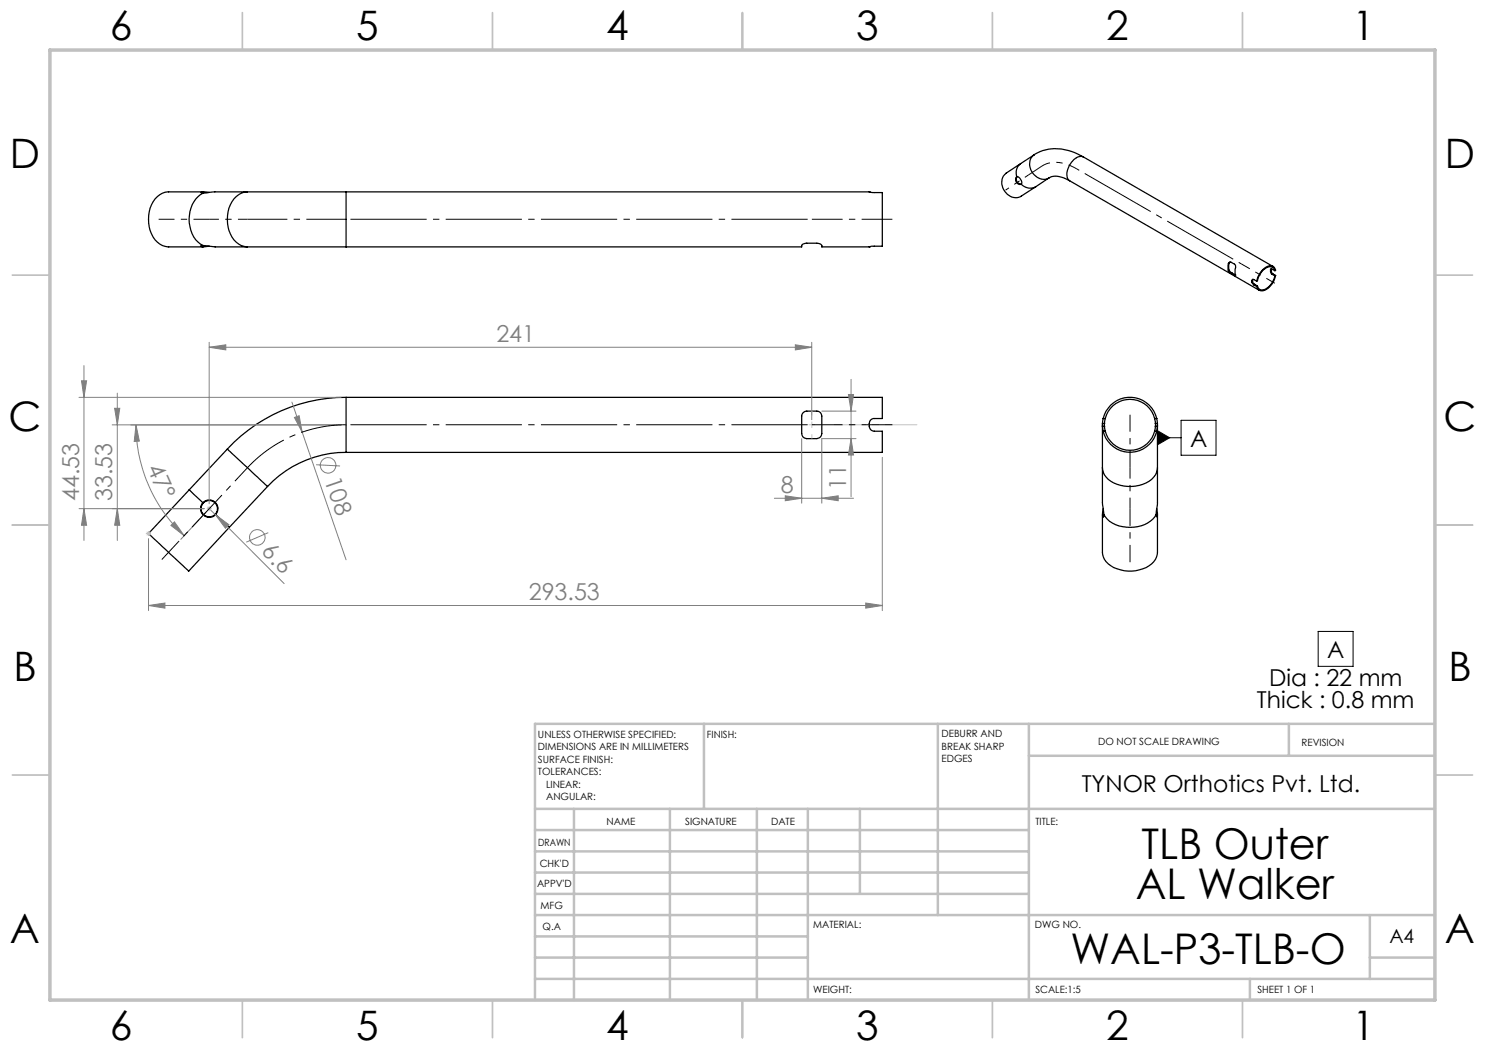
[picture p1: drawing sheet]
<svg xmlns="http://www.w3.org/2000/svg" width="297mm" height="210mm" viewBox="0 0 297 210" stroke-linecap="round" stroke-linejoin="round" font-family="sans-serif">
<g fill="none" stroke="#000" stroke-width=".25">
<path d="M40.6 38.6a5.9 5.9 0 0 0-2.6 6.7 5.1 5.1 0 0 0 2.6 3.8M40.7 38.4h-7a4.4 4.4 0 0 0-3.9 4 6.1 6.1 0 0 0 2.7 6.7l1.1 .3h7.1M41.8 38.5l-.5-.1a1.03 1.03 0 0 0-1.1 .1l.4 .1M49.5 38.4h19.7M49.5 38.4h-6.6l-2.3 .2M49.5 38.4a4.4 4.4 0 0 0-3.9 4 6.1 6.1 0 0 0 2.6 6.7l1.3 .3M69.2 38.4v11M69.2 38.4h104.6M173.8 38.4l.7 .1h2v10.7h-2.2l-.5 .2M173.8 38.4h.1M203.3 35.3a1.21 1.21 0 0 1 1 1.6M203.3 35.3a.94 .94 0 0 0 0 1.1 .94 .94 0 0 0 1 .5"/>
<path d="M203.4 35.3a.94 .94 0 0 0 0 1.1 .94 .94 0 0 0 .9 .4M204.1 32.7l-2.9 1.9a2.87 2.87 0 0 0 1.2 4.8l1 .1 .6-.1 3.2-2M204.1 32.7a2.3 2.3 0 0 0-.8 2.6M204.3 36.9a2.37 2.37 0 0 0 2.9 .5M206.8 31a8.9 8.9 0 0 1 9.5 .2l.4 .2M206.8 31a2.81 2.81 0 0 0 1.2 4.7l1 .2 .8-.3M206.8 31l-2.7 1.7M209.8 35.6a3.7 3.7 0 0 1 3.7 .3l.4 .3M209.8 35.6l-2.6 1.8M213.9 36.2l37.9 21.9M216.7 31.4a2.05 2.05 0 0 0-2.4 1.1 2.94 2.94 0 0 0-.5 3.5l.1 .2M216.7 31.4l37.9 21.9"/>
<path d="M40.6 49.1l2.4 .3h6.5M40.6 49.1l-.5 .1a2.08 2.08 0 0 0 1.7 0M49.5 49.4h19.7M69.2 49.4h91.1l.1-.4 .8-.4 2.5 .1a.58 .58 0 0 1 .7 .7h9.4M173.8 49.4h.1M245.7 52.7l.2-.3h.3l.7 .4a1.36 1.36 0 0 1 .1 1.3l.1 .9M245.7 52.7v1.4M245.7 54.1l.5 .6M245.9 54.1l.5 .5M245.9 52.7l-.2 .3 .2 1.1M245.9 52.7h-.2M245.9 54.1h-.2"/>
<path d="M246 52.4l-.1 .3M246.2 54.7l.7 .4M246.4 54.6l.7 .4M246.4 54.6l-.2 .1M247.1 55l-.2 .1M247.1 55v.2l-.2-.1M250.4 56.2l.1-.3h.2l.6 .3M250.4 56.2v.2M250.4 56.4l.4 .6M250.5 56.3l.4 .6M250.5 56v.3M250.5 56l-.1 .2"/>
<path d="M250.5 56.3l-.1 .1M250.6 55.9l-.1 .1M250.8 57l.5 .3M250.9 56.9l.6 .3M250.9 56.9l-.1 .1M251.5 57.2l-.2 .1M254.1 54l.1-.2 .8 .3M254.1 54v.2M254.1 54.2l.3 .6M254.2 54.1l.4 .7M254.2 53.9v.2M254.2 53.9l-.1 .1"/>
<path d="M254.2 54.1l-.1 .1M254.3 53.8l-.1 .1M254.4 54.8l.6 .4M254.6 54.8l.5 .3M254.6 54.8h-.2M255 54.1l.1-.1a1.19 1.19 0 0 0-2-.5 4.4 4.4 0 0 0-1.8 2.7M255 54.1a1.15 1.15 0 0 0-2-.3 4 4 0 0 0-1.5 2.4h-.2M255 55.2a3.3 3.3 0 0 1-2.8 2.8l-.5-.4-.2-.4M255.1 55.1a3.7 3.7 0 0 1-2.8 3.1l-.6-.3-.4-.6M255.1 55.1l-.1 .1M69.2 79.5a32.3 32.3 0 0 0-23.7 10.3M69.2 79.5h107.3v4.2h-1.6a1.21 1.21 0 0 0-1.1 1.4v.2a1.04 1.04 0 0 0 1.1 .9h1.6v4.3h-107.3"/>
<path d="M69.2 79.5v11M37.8 98l-8.1 8.7 8 7.5 8.2-8.7M37.8 98l2.8 2.5M45.5 89.8l8 7.5M45.5 89.8l-7.7 8.2M53.5 97.3l-7.6 8.2M69.2 90.5a21.6 21.6 0 0 0-15.7 6.8M160.6 82.6l.6-.4h2.2a1.1 1.1 0 0 1 1 1.4v2.7a1.11 1.11 0 0 1-1 1.4h-2a1.11 1.11 0 0 1-1.1-1.4v-3.1zM220.5 85v8.5M220.5 85.3l.1 .9M220.5 84.7v.6M220.5 93.5v7.1l.3 2.3"/>
<path d="M220.5 93.5a4.1 4.1 0 0 0 3.6 3.6 6.9 6.9 0 0 0 6.7-1.7 2.97 2.97 0 0 0 .7-1.9M220.5 84.7h.4M220.5 85.3h.4M220.6 83.7a5.5 5.5 0 0 1 5.4-4.2 5.5 5.5 0 0 1 5.4 4.2M220.6 86.2a5.5 5.5 0 0 0 5.4 4.3 5.5 5.5 0 0 0 5.4-4.3M220.6 83.7l-.1 1M220.6 83.7h.5M220.6 86.2h.5M220.9 85.3l.2 .9M220.9 84.7v.6M221.1 83.7a5.1 5.1 0 0 1 4.9-3.8 5.1 5.1 0 0 1 4.9 3.8M221.1 86.2a5.1 5.1 0 0 0 4.9 3.9 5.1 5.1 0 0 0 4.9-3.9"/>
<path d="M221.1 83.7l-.2 1M230.9 83.7l.2 1M230.9 83.7h.5M230.9 86.2h.5M231.1 85.3l-.2 .9M231.1 84.7v.6M231.1 84.7h.4M231.1 85.3h.4M231.4 83.7l.1 1M231.5 85v8.5M231.5 85.3l-.1 .9M231.5 84.7v.6"/>
<path d="M231.5 93.5v7.3l-.3 2.1M40.6 100.5a1.76 1.76 0 0 0 .1 2.5 1.76 1.76 0 0 0 2.4-.1M40.6 100.5a1.76 1.76 0 0 1 2.4 0 1.76 1.76 0 0 1 .1 2.4M43.1 102.9l2.8 2.6M220.6 101.7l-.1 .7a.93 .93 0 0 0 .2 1.1l.1-.6M231.2 102.9a5.9 5.9 0 0 1-5.9 2.5 5.5 5.5 0 0 1-4.5-2.5M231.4 101.7l.1 .9-.1 .8-.2-.5M231.5 102.9v7.6a4 4 0 0 1-3.6 3.5 7 7 0 0 1-6.7-1.6 3.2 3.2 0 0 1-.7-1.9v-7.5"/>
<circle cx="41.8" cy="101.7" r="1.65"/>
</g>
<path d="M26.2 85h42M27.2 85l.7 3.2-1.1 .1zM41.2 102.5l-5 5.4" fill="none" stroke="#808080" stroke-width=".2"/>
<g fill="none" stroke="#c0c0c0" stroke-width=".35">
<path d="M48.5 2.5v7.5M98.5 2.5v7.5M148.5 2.5v7.5M198.5 2.5v7.5M248.5 2.5v7.5M2.5 55h7.5M287 55h7.5M2.5 105h7.5M287 105h7.5M2.5 155h7.5M287 155h7.5M48.5 200v7.5"/>
<path d="M98.5 200v7.5M148.5 200v7.5M198.5 200v7.5M248.5 200v7.5"/>
</g>
<g fill="none" stroke="#c0c0c0" stroke-width=".5">
<path d="M140.8 144.8v17M187.6 144.8v38.2M205.8 144.8v55.2M205.8 151.2h81.2M257.8 144.8v6.4M287 144.8h-180v55.2M107 161.8h180M107 178.8h98.8M107 174.5h98.8M107 170.3h98.8M107 166h98.8M114.8 161.8v38.2"/>
<path d="M134 161.8v38.2M151.4 161.8v38.2M161.6 161.8v38.2M172 161.8v17M107 195.8h180M107 191.5h54.6M107 187.3h54.6M107 183h180M250 195.8v4.2M274 191.5h13M274 183v12.8"/>
</g>
<path d="M10 10h277v190h-277z" fill="none" stroke="#c0c0c0" stroke-width=".7"/>
<path d="M27.2 85l.7 3.2-1.1 .1z" fill="#808080"/>
<path d="M34.2 105.1l.7-.7 1.9 2.7z" fill="none" stroke="#808080" stroke-width=".2"/>
<path d="M34.2 105.1l.7-.7 1.9 2.7z" fill="#808080"/>
<g fill="none" stroke="#808080" stroke-width=".2">
<path d="M27.2 85a30.4 30.4 0 0 0 9.6 22.1M58.4 80.4l2 6M58.9 83.5l.9-.4 .6 3.3zM60.4 86.4l8.8 25.6M63.2 92.9l4.8 .3"/>
<circle cx="65.6" cy="93.1" r="1.56"/>
</g>
<path d="M58.9 83.5l.9-.4 .6 3.3z" fill="#808080"/>
<g fill="none" stroke="#808080" stroke-width=".2">
<path d="M41.8 101.7l1.3 1.3M42.4 103.4h-.1M43.1 103l2.7 1.9-.7 .7zM43.1 103l13.7 13.7M53.7 106.5l-4.5 1.9"/>
<circle cx="51.5" cy="107.5" r="1.56"/>
</g>
<path d="M43.1 103l2.7 1.9-.7 .7z" fill="#808080"/>
<path d="M154.9 99.7h15.8M157.1 99.2l3.2 .5-3.2 .4zM160.3 87.7v12.9M164.4 87.7v12.9" fill="none" stroke="#808080" stroke-width=".2"/>
<path d="M157.1 99.2l3.2 .5-3.2 .4z" fill="#808080"/>
<path d="M164.4 99.7l3.2-.5v.9z" fill="none" stroke="#808080" stroke-width=".2"/>
<path d="M164.4 99.7l3.2-.5v.9z" fill="#808080"/>
<path d="M169.7 78.9h1l-.5 3.3zM170.2 75.9v23.4M164.4 82.2h6.8M164.4 87.7h6.8" fill="none" stroke="#808080" stroke-width=".2"/>
<path d="M169.7 78.9h1l-.5 3.3z" fill="#808080"/>
<path d="M170.2 87.7l.5 3.3h-1z" fill="none" stroke="#808080" stroke-width=".2"/>
<path d="M170.2 87.7l.5 3.3h-1z" fill="#808080"/>
<path d="M23.5 78.6v29.5M22.4 85h45.8M22.4 101.7h18.5M23.5 101.7l.5 3.3h-1.1z" fill="none" stroke="#808080" stroke-width=".2"/>
<path d="M29.2 106.7h1M29.4 106.4l.7 .7M29.7 106.2v1M30.1 106.4l-.7 .7M41.3 101.7h1.1M41.5 101.4l.7 .7M41.8 101.2v1M42.2 101.4l-.7 .7" fill="none" stroke="#c0c0c0" stroke-width=".2"/>
<path d="M160.4 84.9h4" fill="none" stroke="#c0c0c0" stroke-width=".2" stroke-dasharray="15.2 1.3 1.3 1.3" stroke-dashoffset="15.1" stroke-linecap="butt"/>
<path d="M162.4 82.2v5.5" fill="none" stroke="#c0c0c0" stroke-width=".2" stroke-dasharray="15.2 1.3 1.3 1.3" stroke-dashoffset="14.4" stroke-linecap="butt"/>
<path d="M183.4 84.9h-16.6" fill="none" stroke="#c0c0c0" stroke-width=".2" stroke-dasharray="15.2 1.3 1.3 1.3" stroke-dashoffset="8.8" stroke-linecap="butt"/>
<path d="M23.5 101.7l.5 3.3h-1.1z" fill="#808080"/>
<path d="M22.9 81.7h1.1l-.5 3.3z" fill="none" stroke="#808080" stroke-width=".2"/>
<path d="M22.9 81.7h1.1l-.5 3.3z" fill="#808080"/>
<path d="M15.8 79.5h52.4M16.8 73.1v35M15.8 101.7h25.1M16.8 101.7l.5 3.3h-1z" fill="none" stroke="#808080" stroke-width=".2"/>
<path d="M16.8 101.7l.5 3.3h-1z" fill="#808080"/>
<path d="M16.3 76.2h1l-.5 3.3z" fill="none" stroke="#808080" stroke-width=".2"/>
<path d="M16.3 76.2h1l-.5 3.3z" fill="#808080"/>
<path d="M41.8 68.5v32.2M41.8 69.5h120.5M159.1 69l3.2 .5-3.2 .5zM162.3 68.5v15.5" fill="none" stroke="#808080" stroke-width=".2"/>
<path d="M159.1 69l3.2 .5-3.2 .5z" fill="#808080"/>
<path d="M41.8 69.5l3.4-.5v1z" fill="none" stroke="#808080" stroke-width=".2"/>
<path d="M41.8 69.5l3.4-.5v1z" fill="#808080"/>
<path d="M176.5 91.5v30.6M29.7 107.7v14.4M29.7 121.1l3.3-.5v1zM29.7 121.1h146.8" fill="none" stroke="#808080" stroke-width=".2"/>
<path d="M29.7 121.1l3.3-.5v1z" fill="#808080"/>
<path d="M173.1 120.6l3.4 .5-3.4 .5z" fill="none" stroke="#808080" stroke-width=".2"/>
<path d="M173.1 120.6l3.4 .5-3.4 .5z" fill="#808080"/>
<path d="M69.2 84.9a27 27 0 0 0-19.7 8.6" fill="none" stroke="#000" stroke-width=".2" stroke-dasharray="15.2 1.3 1.3 1.3" stroke-dashoffset="6.1" stroke-linecap="butt"/>
<path d="M231.5 86.1l2.4 1.5-2.4 1.4zM231.5 87.6h4.7M236.2 84.1h7v6.9h-7zM263.6 126.3h7v7h-7z" fill="none" stroke="#000" stroke-width=".2"/>
<path d="M69.2 43.9h93.2M69.2 84.9h93.2" fill="none" stroke="#000" stroke-width=".2" stroke-dasharray="15.2 1.3 1.3 1.3" stroke-dashoffset="-.8" stroke-linecap="butt"/>
<path d="M49.5 93.5l-7.6 8.2" fill="none" stroke="#000" stroke-width=".2" stroke-dasharray="15.2 1.3 1.3 1.3" stroke-dashoffset="11.6" stroke-linecap="butt"/>
<path d="M162.4 43.9h16.1M162.4 84.9h16.1" fill="none" stroke="#000" stroke-width=".2" stroke-dasharray="15.2 1.3 1.3 1.3" stroke-dashoffset="9.1" stroke-linecap="butt"/>
<path d="M41.9 101.7l-9.5 10.2" fill="none" stroke="#000" stroke-width=".2" stroke-dasharray="15.2 1.3 1.3 1.3" stroke-dashoffset="10.2" stroke-linecap="butt"/>
<path d="M226 93.5v8.2" fill="none" stroke="#000" stroke-width=".2" stroke-dasharray="15.2 1.3 1.3 1.3" stroke-dashoffset="13.1" stroke-linecap="butt"/>
<path d="M226 101.7v10.7" fill="none" stroke="#000" stroke-width=".2" stroke-dasharray="15.2 1.3 1.3 1.3" stroke-dashoffset="11.8" stroke-linecap="butt"/>
<path d="M226 82.9v10.6" fill="none" stroke="#000" stroke-width=".2" stroke-dasharray="15.2 1.3 1.3 1.3" stroke-dashoffset="11.9" stroke-linecap="butt"/>
<path d="M231.5 86.1l2.4 1.5-2.4 1.4z" fill="#000"/>
<path d="M215.3 33.8a6.7 6.7 0 0 0-6.9-.6" fill="none" stroke="#000" stroke-width=".2" stroke-dasharray="15.2 1.3 1.3 1.3" stroke-dashoffset="13.5" stroke-linecap="butt"/>
<path d="M49.5 43.9h-7.6M248.3 52.8l6.7 3.8" fill="none" stroke="#000" stroke-width=".2" stroke-dasharray="15.2 1.3 1.3 1.3" stroke-dashoffset="13.3" stroke-linecap="butt"/>
<path d="M41.9 43.9h-10.2" fill="none" stroke="#000" stroke-width=".2" stroke-dasharray="15.2 1.3 1.3 1.3" stroke-dashoffset="12.1" stroke-linecap="butt"/>
<path d="M49.5 43.9h19.7" fill="none" stroke="#000" stroke-width=".2" stroke-dasharray="15.2 1.3 1.3 1.3" stroke-dashoffset="7.3" stroke-linecap="butt"/>
<path d="M215.3 33.8l33 19" fill="none" stroke="#000" stroke-width=".2" stroke-dasharray="15.2 1.3 1.3 1.3" stroke-dashoffset="-1.9" stroke-linecap="butt"/>
<path d="M208.4 33.2l-2.7 1.8" fill="none" stroke="#000" stroke-width=".2" stroke-dasharray="15.2 1.3 1.3 1.3" stroke-linecap="butt"/>
<path d="M205.7 35l-4.6 3" fill="none" stroke="#000" stroke-width=".2" stroke-dasharray="15.2 1.3 1.3 1.3" stroke-dashoffset="14.4" stroke-linecap="butt"/>
<g font-size="8.5">
<text x="228.3" y="171.8">TLB Outer</text>
<text x="227.2" y="179.9">AL Walker</text>
<text x="214.1" y="192.7">WAL-P3-TLB-O</text>
</g>
<g font-size="8.1">
<text x="22" y="8">6</text>
<text x="71.2" y="8">5</text>
<text x="121.2" y="8">4</text>
<text x="171.2" y="8">3</text>
<text x="221.2" y="8">2</text>
<text x="270.5" y="8">1</text>
<text x="2" y="33.6">D</text>
<text x="289" y="33.6">D</text>
<text x="1.7" y="86.1">C</text>
<text x="288.7" y="86.1">C</text>
<text x="2.7" y="136.1">B</text>
<text x="289.7" y="136.1">B</text>
<text x="2" y="188.6">A</text>
<text x="289" y="188.6">A</text>
<text x="22" y="208">6</text>
<text x="71.2" y="208">5</text>
<text x="121.2" y="208">4</text>
<text x="171.2" y="208">3</text>
<text x="221.2" y="208">2</text>
<text x="270.5" y="208">1</text>
</g>
<g font-size="4.7" fill="#808080">
<text x="99.3" y="68.4">241</text>
<text x="29.3" y="93.7" transform="rotate(66 29.3 93.7)">47°</text>
<text x="15.8" y="100.3" transform="rotate(-90 15.8 100.3)">44.53</text>
<text x="22.4" y="100.3" transform="rotate(-90 22.4 100.3)">33.53</text>
<text x="64.9" y="96" transform="rotate(71 64.9 96)">108</text>
<text x="156.2" y="98.6">8</text>
<text x="169.2" y="98" transform="rotate(-90 169.2 98)">11</text>
<text x="52.1" y="110.5" transform="rotate(45 52.1 110.5)">6.6</text>
<text x="105.8" y="120.1">293.53</text>
</g>
<g font-size="4.7">
<text x="238" y="89.3">A</text>
<text x="265.4" y="131.5">A</text>
<text x="253.8" y="137.1">Dia : 22 mm</text>
<text x="251.4" y="141.6">Thick : 0.8 mm</text>
<text x="216.3" y="158.3">TYNOR Orthotics Pvt. Ltd.</text>
</g>
<text font-size="3.9" x="277.9" y="188.5">A4</text>
<g font-size="2">
<text x="107.6" y="147.6">UNLESS OTHERWISE SPECIFIED:</text>
<text x="141.4" y="147.6">FINISH:</text>
<text x="188.3" y="147.5">DEBURR AND</text>
<text x="188.3" y="150">BREAK SHARP</text>
<text x="219.6" y="149">DO NOT SCALE DRAWING</text>
<text x="260.3" y="149.2">REVISION</text>
<text x="107.6" y="150.1">DIMENSIONS ARE IN MILLIMETERS</text>
<text x="107.6" y="152.6">SURFACE FINISH:</text>
<text x="107.6" y="155.1">TOLERANCES:</text>
<text x="188.3" y="152.5">EDGES</text>
<text x="109.2" y="157.6">LINEAR:</text>
<text x="109.2" y="160.1">ANGULAR:</text>
<text x="121.3" y="165">NAME</text>
<text x="137" y="164.9">SIGNATURE</text>
<text x="154.2" y="164.9">DATE</text>
<text x="207.1" y="164.9">TITLE:</text>
<text x="107.6" y="169.1">DRAWN</text>
<text x="107.9" y="173.3">CHK'D</text>
<text x="107.4" y="177.4">APPV'D</text>
<text x="108.1" y="181.8">MFG</text>
<text x="108.5" y="186">Q.A</text>
<text x="162.6" y="185.5">MATERIAL:</text>
<text x="207" y="185.5">DWG NO.</text>
<text x="162.6" y="198.5">WEIGHT:</text>
<text x="207.1" y="198.6">SCALE:1:5</text>
<text x="251.5" y="198.6">SHEET 1 OF 1</text>
</g>
</svg>
